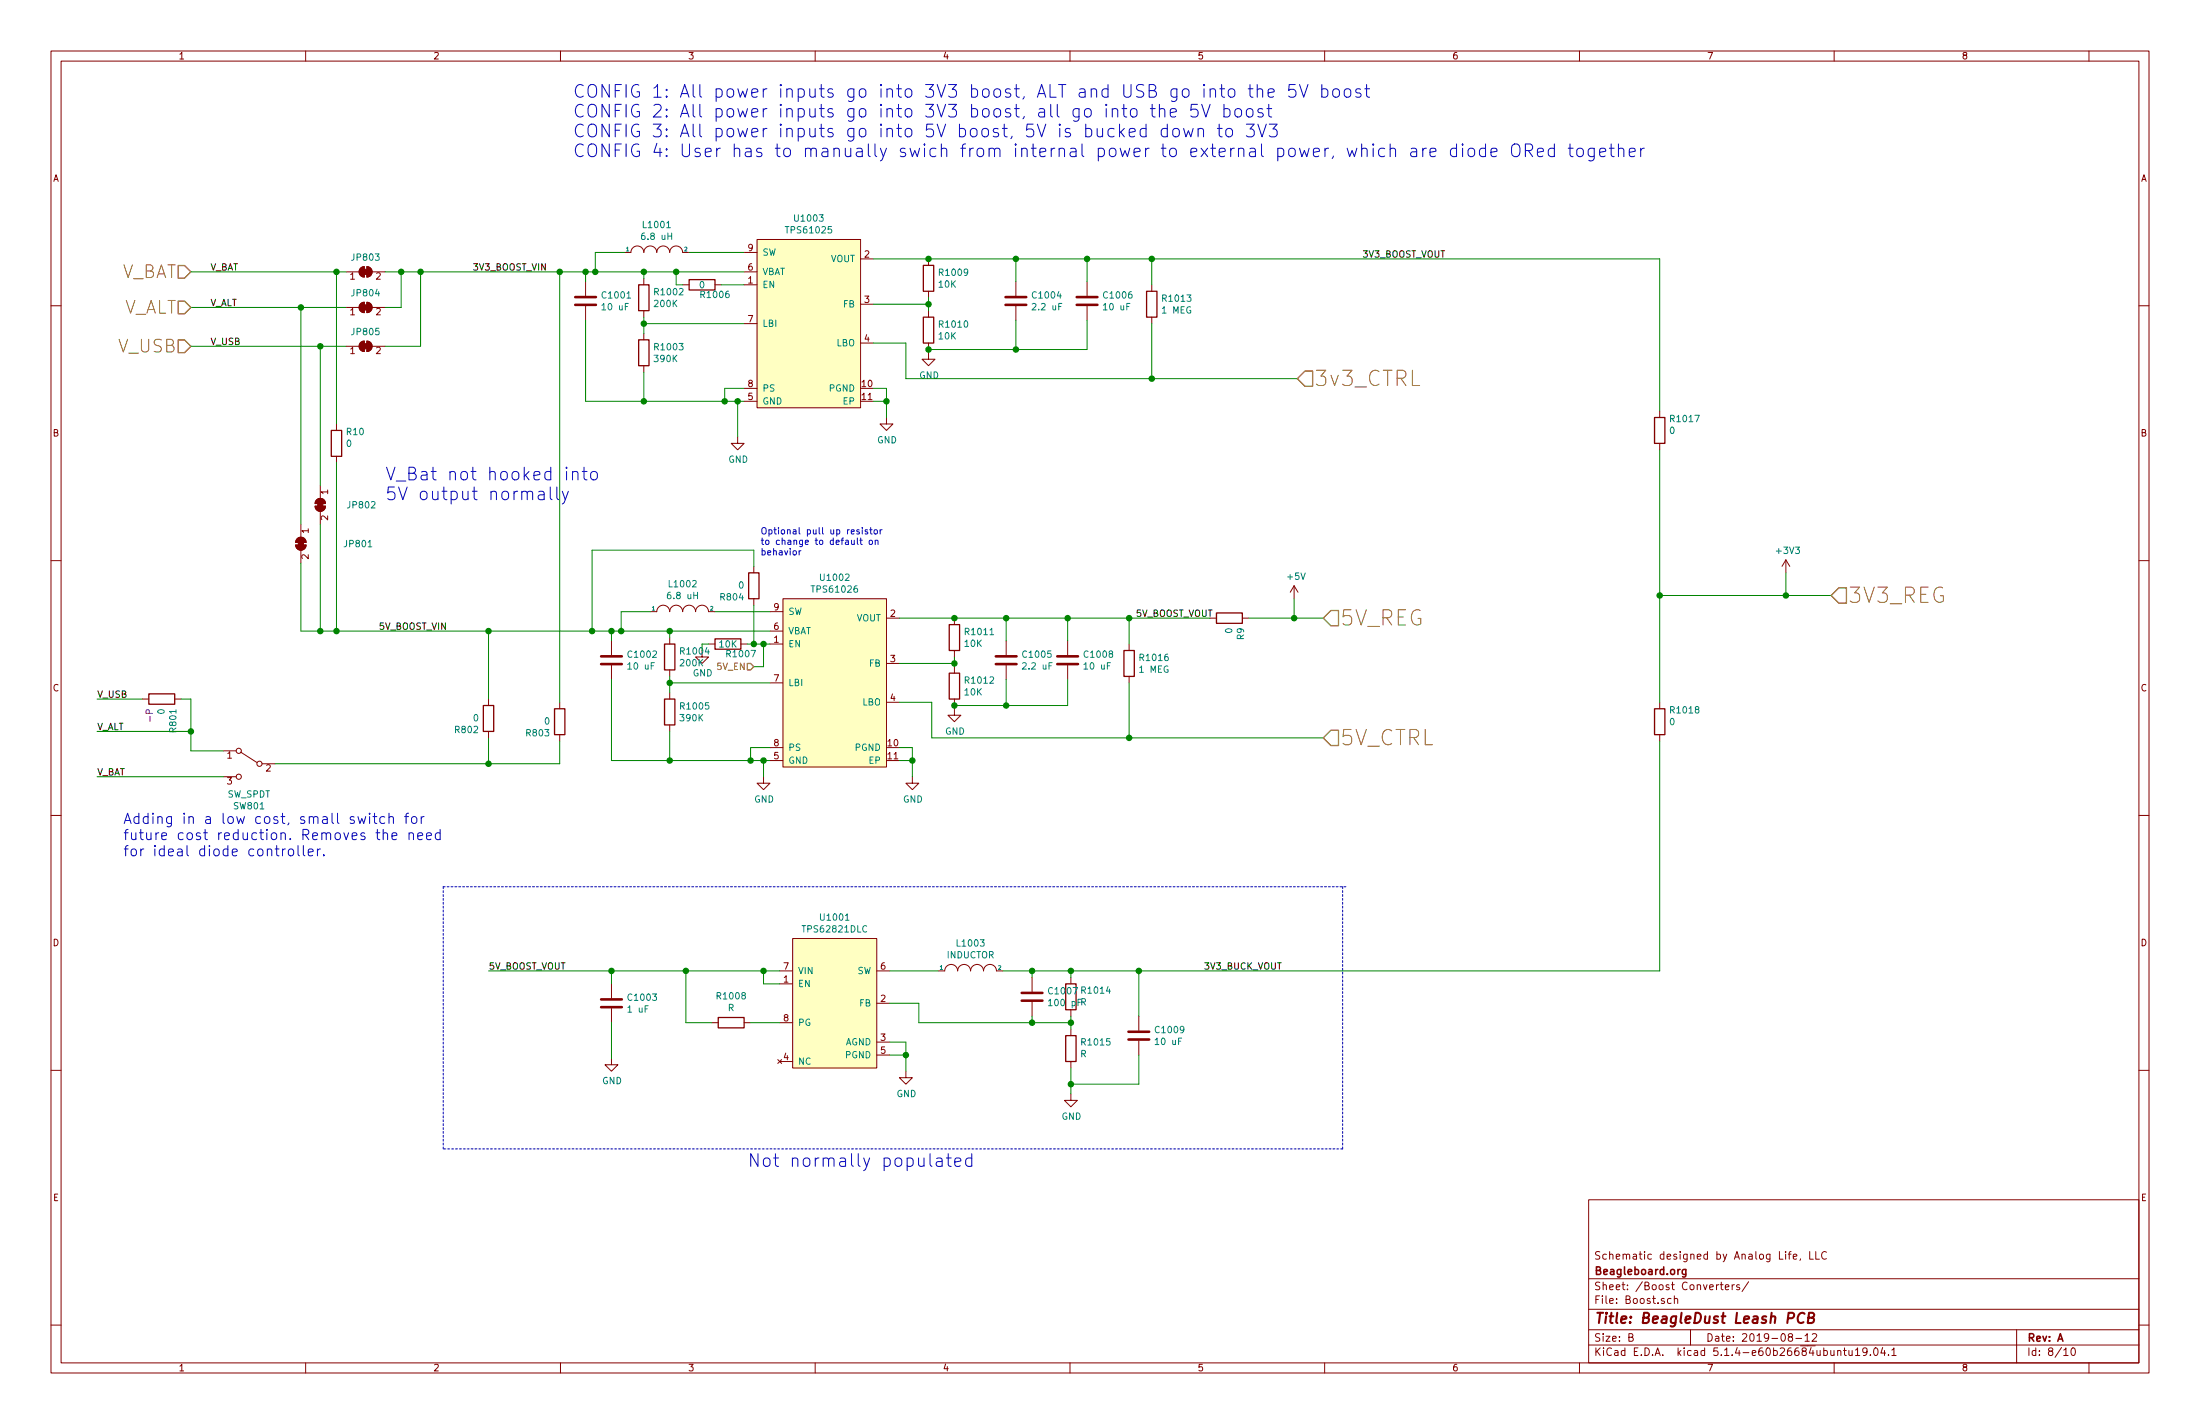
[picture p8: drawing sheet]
<svg xmlns="http://www.w3.org/2000/svg" width="432mm" height="279mm" viewBox="0 0 432 279" stroke-linecap="round" stroke-linejoin="round" font-family="sans-serif">
<g fill="none" stroke="#840000" stroke-width=".2">
<path d="M10 10h411.8v259.4h-411.8zM12 12h407.8v255.4h-407.8zM60 10v2M110 10v2M160 10v2M210 10v2M260 10v2M310 10v2M360 10v2M410 10v2M10 60h2M67.9 53.3h2.6"/>
<path d="M70.7 59.7l.4-.3 .4-.1v2a1.03 1.03 0 0 1-.9-.6 1.03 1.03 0 0 1 .1-1zM70.8 52.6l.7-.3v2.1a1.02 1.02 0 0 1-1-.7 1.02 1.02 0 0 1 .3-1.1zM72 52.3a1.02 1.02 0 0 1 1 1 1.02 1.02 0 0 1-1 1.1zM72 59.3a1.02 1.02 0 0 1 1 1 1.02 1.02 0 0 1-1 1zM73 53.3h2.6M114.9 55.2v2.8M122.6 49.5h1.2a1.27 1.27 0 0 1 1.3-1.2 1.27 1.27 0 0 1 1.3 1.2 1.27 1.27 0 0 1 1.2-1.2 1.27 1.27 0 0 1 1.3 1.2 1.27 1.27 0 0 1 1.3-1.2 1.27 1.27 0 0 1 1.2 1.2 1.27 1.27 0 0 1 1.3-1.2 1.27 1.27 0 0 1 1.3 1.2h1.3M126.4 54.6v1.3M134 55.9h1.3M140.3 55.9h1.3M146 53.3h2.6M146 55.9h2.6"/>
<path d="M146 49.5h2.6M148.6 47h20.3v33h-20.3zM168.9 50.8h2.5M168.9 59.7h2.5M182.2 50.8v1.3M182.2 57.2v1.2M199.4 55.2v2.8M213.4 55.2v2.8M226.1 55.9v1.3M419.8 60h2M67.9 60.3h2.6M67.9 67.9h2.6"/>
<path d="M70.7 67.3l.4-.3 .4-.1v2.1a1.03 1.03 0 0 1-.9-.6 1.03 1.03 0 0 1 .1-1.1zM72 66.9a1.02 1.02 0 0 1 1 1 1.02 1.02 0 0 1-1 1.1zM73 60.3h2.6M73 67.9h2.6M114.9 60.1v2.8M126.4 61v1.2M126.4 65.4v1.3M126.4 71.8v1.2M146 78.7h2.6M146 63.5h2.6M146 76.2h2.6M168.9 67.3h2.5"/>
<path d="M182.2 69.2v1.3h1.3l-1.3 1.3-1.2-1.3h1.2M182.2 61v1.2M182.2 67.3v1.3M199.4 60.1v2.8M213.4 60.1v2.8M226.1 62.2v1.3M61.8 99.3h2.1a1.02 1.02 0 0 1-1 1 1.02 1.02 0 0 1-1.1-1zM62.1 98.1a1.02 1.02 0 0 1 1.1-.3 1.02 1.02 0 0 1 .7 1h-2.1zM62.9 95.3v2.5M66 83.2v1.3M66 89.5v1.3M144.8 85.7v1.3h1.2l-1.2 1.3-1.3-1.3h1.3"/>
<path d="M174 81.9v1.3h1.3l-1.3 1.3-1.3-1.3h1.3M325.8 80.6v1.3M325.8 87v1.3M10 110h2M58 106.9h2.1a1.02 1.02 0 0 1-1 1.1 1.02 1.02 0 0 1-1.1-1.1zM58.3 105.8a1.02 1.02 0 0 1 1.1-.3 1.02 1.02 0 0 1 .7 .9h-2.1zM59.1 102.9v2.5M59.1 108v2.5M62.9 100.3v2.6M148 111.1v1.3M148 117.5v1.2M153.7 117.5h20.3v33h-20.3z"/>
<path d="M254 114.9l-.8 1.3M254 114.9v2.6M254 114.9l.8 1.3M350.5 109.9l-.7 1.2M350.5 109.9v2.5M350.5 109.9l.8 1.2M419.8 110h2M27.9 137.2h1.3M34.3 137.2h1.3M95.9 137.2v1.2M109.9 137.8v1.3M120 125.7v2.8"/>
<path d="M120 130.6v2.8M127.6 120h1.3a1.27 1.27 0 0 1 1.3-1.3 1.27 1.27 0 0 1 1.2 1.3 1.27 1.27 0 0 1 1.3-1.3 1.27 1.27 0 0 1 1.3 1.3 1.27 1.27 0 0 1 1.3-1.3 1.27 1.27 0 0 1 1.2 1.3 1.27 1.27 0 0 1 1.3-1.3 1.27 1.27 0 0 1 1.3 1.3h1.2M131.4 125.1v1.3M131.4 131.4v1.3M131.4 135.9v1.3M137.8 127.6v1.3h1.3l-1.3 1.3-1.3-1.3h1.3M139.1 126.4h1.2M145.4 126.4h1.3M151.1 126.4h2.6M151.1 123.8h2.6M151.1 134h2.6M151.1 120h2.6"/>
<path d="M174 121.3h2.5M174 130.2h2.5M174 137.8h2.5M187.3 139.1v1.2h1.3l-1.3 1.3-1.2-1.3h1.2M187.3 121.3v1.3M187.3 127.6v1.3M187.3 130.8v1.3M187.3 137.2v1.2M197.5 125.7v2.8M197.5 130.6v2.8M209.5 125.7v2.8M209.5 130.6v2.8"/>
<path d="M221.6 126.4v1.2M221.6 132.7v1.3M237.5 121.3h1.3M243.8 121.3h1.3M325.8 137.8v1.3M10 160h2M43.8 147.3h2.6M43.8 152.4h2.6M47.2 147.6l3.2 2M51.4 149.9h2.6M95.9 143.5v1.3M109.9 144.1v1.3"/>
<path d="M131.4 142.2v1.3M149.9 152.4v1.3h1.2l-1.2 1.2-1.3-1.2h1.3M151.1 149.2h2.6M151.1 146.7h2.6M179.1 152.4v1.3h1.2l-1.2 1.2-1.3-1.2h1.3M325.8 144.1v1.3M419.8 160h2M120 193v2.8M120 197.9v2.8M153 190.5h2.6M153 193h2.6M155.6 184.2h16.5v25.4h-16.5z"/>
<path d="M172.1 190.5h2.5M172.1 196.9h2.5M184.1 190.5h1.3a1.27 1.27 0 0 1 1.3-1.3 1.27 1.27 0 0 1 1.3 1.3 1.27 1.27 0 0 1 1.2-1.3 1.27 1.27 0 0 1 1.3 1.3 1.27 1.27 0 0 1 1.3-1.3 1.27 1.27 0 0 1 1.2 1.3 1.27 1.27 0 0 1 1.3-1.3 1.27 1.27 0 0 1 1.3 1.3h1.2M202.6 191.8v2.8M202.6 196.6v2.8M210.2 191.8v1.2M210.2 198.1v1.3M223.5 199.4v2.8M10 210h2M120 207.6v1.3h1.3l-1.3 1.3-1.3-1.3h1.3M139.7 200.7h1.3M146 200.7h1.3"/>
<path d="M152.7 207.9l.7 .8M153 200.7h2.6M153 208.3h2.6M153.4 207.9l-.7 .8M172.1 204.5h2.5M172.1 207h2.5M177.8 210.2v1.3h1.3l-1.3 1.2-1.3-1.2h1.3M210.2 214.6v1.3h1.3l-1.3 1.3-1.3-1.3h1.3M210.2 201.9v1.3M210.2 208.3v1.3M223.5 204.2v2.8M419.8 210h2"/>
<path d="M311.8 235.4h108v32h-108zM10 260h2M311.8 256.9h108M311.8 250.9h108M328 254.8h-.4l-.3 .2 .1 .6 .2 .2 .4-.1M328.6 254.9l.1-.1a.37 .37 0 0 1 .6 .2v.8M328.6 254.3v1.5M337.6 252.1h.6M337.8 251.6v1.3l.4 .2M338.6 252.6l.7-.2v-.3h-.5l-.2 .2 .1 .7h.6M340 252.1v1M340.4 252.1l-.4 .2"/>
<path d="M341.4 252.1h-.4l-.2 .2 .1 .2 .5 .1v.4h-.6M343.2 251.5l-1.3 1.9M351 246.1h.5M351.5 245.6l-.3 .2v1.3M352 246.6l.7-.2-.1-.2-.4-.1-.2 .2v.7h.6M353.4 247l-.1 .3M355.2 245.6v1.5h.7M356.4 245.6v1.5h.7M358.5 245.7a.71 .71 0 0 0-1 .5 .71 .71 0 0 0 .7 .9l.3-.2M419.8 260h2M60 267.4v2M110 267.4v2"/>
<path d="M160 267.4v2M210 267.4v2M260 267.4v2M310 267.4v2M311.8 263.9h108M311.8 260.9h108M319.7 262.4l.7-.1 .1-.2-.1-.4h-.7v1.5h.6l.2-.2 .1-.3-.4-.3M331.8 260.9v3M351.3 262.3l-.3-.3 .1-.2 .2-.1h.4l.1 .3-.1 .3h-.4l-.3 .3 .1 .4 .2 .2h.3l.2-.3v-.3l-.2-.3M352.5 262.6h1.1M354.3 262.1l.4-.4v1.5M354.3 263.2h.8"/>
<path d="M355.7 261.8l.6-.1 .2 .1 .1 .3-1 1.1h1M360 267.4v2M360.7 265.1l.2-.1h.3l.1 1M361.8 265h.6M362 264.5v1.3l.4 .2M362.9 265l.1 .9 .3 .1 .2-.2M363.5 265v1M364.2 264.9l.4-.4v1.5M364.2 266h.8M366.4 265.1l-.2 .3-.5-.1-.1-.2 .1-.6h.5l.2 .2v.9l-.4 .4h-.3M367.1 265.8v.2M367.9 264.5h.2a.8 .8 0 0 1 .5 .7 .8 .8 0 0 1-.5 .8 1 1 0 0 1-.2-1.5z"/>
<path d="M369.5 264.4l-.3 1.1h.9M369.9 265v1M370.7 265.8v.2M371.3 264.9l.4-.4v1.5M371.3 266h.9M395.8 260.9v6.5M405.1 264.9l.4-.4v1.5M405.1 266h.8M406.6 264.6l.3-.1a.86 .86 0 0 1 .1 1.5 .79 .79 0 0 1-.4-1.4zM410 267.4v2"/>
<circle cx="46.9" cy="147.3" r=".51"/>
<circle cx="46.9" cy="152.4" r=".51"/>
<circle cx="50.9" cy="149.9" r=".51"/>
</g>
<path d="M354.2 257.8a.87 .87 0 0 0-1 0 .87 .87 0 0 0-.4 .9 .69 .69 0 0 0 .3 .8 .69 .69 0 0 0 .9-.1M354.9 258.5l.9-.1a.47 .47 0 0 0 .3-.4 .47 .47 0 0 0-.3-.4h-.7l-.3 2h.8a.53 .53 0 0 0 .4-.5 .53 .53 0 0 0-.4-.6" fill="none" stroke="#840000" stroke-width=".41"/>
<path d="M330.9 249.1l-.1 1.3-.2 .2-.3-.1M330.9 249.1h-.4l-.3 .3 .1 .5 .2 .2 .4-.1" fill="none" stroke="#840000" stroke-width=".3"/>
<g fill="none" stroke="#840000" stroke-width=".25">
<path d="M125.3 55.9h2.1v5.1h-2.1zM135.3 54.9h5v2h-5zM181.2 52.1h2.1v5.1h-2.1zM225 57.2h2.1v5h-2.1zM125.3 66.7h2.1v5.1h-2.1zM181.2 62.2h2.1v5.1h-2.1zM65 84.5h2.1v5h-2.1zM324.7 81.9h2.1v5.1h-2.1zM146.9 112.4h2.1v5.1h-2.1zM29.2 136.1h5.1v2.1h-5.1zM94.9 138.4h2v5.1h-2zM108.8 139.1h2.1v5h-2.1z"/>
<path d="M130.4 137.2h2.1v5h-2.1zM130.4 126.4h2.1v5h-2.1zM140.3 125.3h5.1v2.1h-5.1zM186.3 122.6h2v5h-2zM186.3 132.1h2v5.1h-2zM220.6 127.6h2v5.1h-2zM238.8 120.3h5v2h-5zM324.7 139.1h2.1v5h-2.1zM141 199.6h5v2.1h-5zM209.2 193h2v5.1h-2zM209.2 203.2h2v5.1h-2z"/>
</g>
<g fill="#ffffc2" stroke="#ffffc2" stroke-width=".2">
<path d="M155.6 184.2h16.5v25.4h-16.5z"/>
<path d="M153.7 117.5h20.3v33h-20.3z"/>
<path d="M148.6 47h20.3v33h-20.3z"/>
</g>
<g fill="none" stroke="#840000" stroke-width=".51">
<path d="M112.9 59.8h4.1M112.9 58.3h4.1M197.4 59.8h4M197.4 58.3h4M211.3 59.8h4.1M211.3 58.3h4.1M118 130.3h4M118 128.8h4M195.5 130.3h4M195.5 128.8h4M207.5 130.3h4.1M207.5 128.8h4.1"/>
<path d="M118 197.6h4M118 196.1h4M200.5 196.3h4.1M200.5 194.8h4.1M221.5 204h4.1M221.5 202.4h4.1"/>
</g>
<g fill="#840000" stroke="#840000" stroke-width=".2">
<path d="M70.8 52.6l.7-.3v2.1a1.02 1.02 0 0 1-1-.7 1.02 1.02 0 0 1 .3-1.1z"/>
<path d="M72 52.3a1.02 1.02 0 0 1 1 1 1.02 1.02 0 0 1-1 1.1z"/>
<path d="M71.2 52.8h1.1v1h-1.1z"/>
<path d="M70.7 59.7l.4-.3 .4-.1v2a1.03 1.03 0 0 1-.9-.6 1.03 1.03 0 0 1 .1-1z"/>
<path d="M72 59.3a1.02 1.02 0 0 1 1 1 1.02 1.02 0 0 1-1 1z"/>
<path d="M71.2 59.8h1.1v1h-1.1z"/>
<path d="M70.7 67.3l.4-.3 .4-.1v2.1a1.03 1.03 0 0 1-.9-.6 1.03 1.03 0 0 1 .1-1.1z"/>
<path d="M72 66.9a1.02 1.02 0 0 1 1 1 1.02 1.02 0 0 1-1 1.1z"/>
<path d="M71.2 67.4h1.1v1.1h-1.1z"/>
<path d="M62.1 98.1a1.02 1.02 0 0 1 1.1-.3 1.02 1.02 0 0 1 .7 1h-2.1z"/>
<path d="M61.8 99.3h2.1a1.02 1.02 0 0 1-1 1 1.02 1.02 0 0 1-1.1-1z"/>
<path d="M62.4 98.6h1v1h-1z"/>
<path d="M58.3 105.8a1.02 1.02 0 0 1 1.1-.3 1.02 1.02 0 0 1 .7 .9h-2.1z"/>
<path d="M58 106.9h2.1a1.02 1.02 0 0 1-1 1.1 1.02 1.02 0 0 1-1.1-1.1z"/>
<path d="M58.5 106.2h1.1v1h-1.1z"/>
</g>
<path d="M87 174h177.2M263.5 174v51.4M87 225.4v-51.4M263.5 225.4h-176.5" fill="none" stroke="#0000c2" stroke-width=".2" stroke-dasharray=".4 .4"/>
<g fill="none" stroke="#008400" stroke-width=".2">
<path d="M37.5 53.3h30.4M66 53.3v29.9M75.6 53.3h70.4M78.7 53.3v7h-3.1M82.5 53.3v14.6h-6.9M109.9 53.3v84.5M114.9 53.3v1.9M122.6 49.5h-5.8v3.8M126.4 53.3v1.3M132.7 53.3v2.6h1.3M135.3 49.5h10.7M141.6 55.9h4.4"/>
<path d="M171.4 50.8h154.4v29.8M171.4 59.7h10.8M182.2 58.4v2.6M199.4 50.8v4.4M213.4 50.8v4.4M226.1 50.8v5.1M37.5 67.9h30.4M37.5 60.3h30.4M59.1 60.3v42.6M62.9 67.9v27.4M114.9 62.9v15.8h31.1M126.4 62.2v3.2"/>
<path d="M126.4 73v5.7M126.4 63.5h19.6M144.8 78.7v7M146 76.2h-3.8v2.5M171.4 78.7h2.6M171.4 76.2h2.6v5.7M171.4 67.3h6.4v7h76.8M199.4 62.9v5.7M213.4 62.9v5.7h-31.2v.6M226.1 63.5v10.8M66 90.8v33M325.8 88.3v49.5"/>
<path d="M59.1 110.5v13.3h92M62.9 102.9v20.9M148 111.1v-3.1h-31.8v15.8M148 118.7v7.7M254 117.5v3.8M325.8 116.8h33.6M350.5 112.4v4.4M19 137.2h8.9M35.6 137.2h1.9v10.1h6.3M95.9 123.8v13.4M120 123.8v1.9M120 133.4v15.8h31.1"/>
<path d="M127.6 120h-5.7v3.8M131.4 134h19.7M131.4 123.8v1.3M131.4 132.7v3.2M139.1 126.4h-1.3v1.2M140.3 120h10.8M146.7 126.4h4.4M149.9 126.4v4.4h-1.9M176.5 121.3h61M176.5 137.8h6.4v7h76.8M176.5 130.2h10.8M187.3 128.9v1.9"/>
<path d="M197.5 121.3v4.4M197.5 133.4v5M209.5 133.4v5h-22.2v.7M209.5 121.3v4.4M221.6 121.3v5.1M221.6 134v10.8M245.1 121.3h14.6M19 143.5h18.5M19 152.4h24.8M95.9 144.8v5.1M109.9 145.4v4.5h-55.9M131.4 143.5v5.7"/>
<path d="M149.9 149.2v3.2M151.1 146.7h-3.8v2.5M176.5 149.2h2.6M176.5 146.7h2.6v5.7M325.8 145.4v45.1h-129M95.9 190.5h57.1M120 190.5v2.5M134.6 190.5v10.2h5.1M149.9 190.5v2.5h3.1M174.6 190.5h9.5M174.6 196.9h5.7v3.8h29.9M202.6 190.5v1.3"/>
<path d="M202.6 199.4v1.3M210.2 190.5v1.3M210.2 199.4v2.5M223.5 190.5v8.9M120 200.7v6.9M147.3 200.7h5.7M174.6 204.5h3.2v5.7M174.6 207h3.2M210.2 209.6v5M223.5 207v5.7h-13.3"/>
</g>
<path d="M35 52.1h1.2l1.3 1.2-1.3 1.3h-1.2zM35 59.1h1.2l1.3 1.2-1.3 1.3h-1.2zM35 66.7h1.2l1.3 1.2-1.3 1.3h-1.2zM256.1 72.8h1.5v3h-1.5l-1.5-1.5zM261.2 119.8h1.5v3h-1.5l-1.5-1.5zM360.9 115.3h1.5v3h-1.5l-1.5-1.5zM146.7 130.2h.6l.7 .6-.7 .6h-.6zM261.2 143.3h1.5v3h-1.5l-1.5-1.5z" fill="none" stroke="#848400" stroke-width=".25"/>
<g fill="none" stroke="#0000c2" stroke-width=".2">
<path d="M239.4 17.4h1M239.8 16.6v2.1l.1 .2 .5 .2M241.3 17.5a.69 .69 0 0 1 1.1 .4v.7a.67 .67 0 0 1-.7 .5 .67 .67 0 0 1-.6-.5v-.7zM245 17.4h.9M245.3 16.6v2.1l.2 .2 .4 .2M246.8 17.7a.62 .62 0 0 1 1 .1v1.3M246.8 16.6v2.5M248.9 18.2l1.2-.2-.1-.5-.7-.1-.4 .4v.9l.1 .2 .3 .2 .7-.2M254.2 16.6h-1.2l-.1 1.2 .4-.3 .8 .2 .3 .3-.2 .8-.3 .3h-.6l-.4-.3M255.1 16.6l.8 2.5 .8-2.5M259.4 17.5a.79 .79 0 0 1 1.2 .4l-.1 .9a.79 .79 0 0 1-1.1 .1M259.4 16.6v2.5"/>
<path d="M261.7 17.7a.69 .69 0 0 1 1.2 .2v.7a.68 .68 0 0 1-.7 .5 .68 .68 0 0 1-.6-.5zM264.1 17.5a.69 .69 0 0 1 1 .4v.7a.67 .67 0 0 1-.6 .5 .67 .67 0 0 1-.7-.5v-.7zM267 17.5l-.6-.1-.2 .1-.1 .3 .1 .3 .8 .3 .2 .2-.2 .3-.2 .2-.7-.2M267.9 17.4h.9M268.2 16.6v2.1l.1 .2 .5 .2M222.1 21.4a.69 .69 0 0 1 1.1 .4v.7a.67 .67 0 0 1-.7 .5 .67 .67 0 0 1-.6-.5v-.7zM224.9 25.3a.82 .82 0 0 0-1 .1l-.1 .3 .1 .9 .3 .2 .7-.1M224.9 24.4v2.4M225.8 21.3h.9M226.1 20.5v2.1l.2 .2 .4 .2M227.6 21.5a.62 .62 0 0 1 1 .2v1.3M227.6 20.5v2.5"/>
<path d="M229.1 25.3a.79 .79 0 0 0-1.2 .4l.1 .9a.79 .79 0 0 0 1.1 .1M229.1 24.4v2.4M229.7 22.1l1.2-.2-.1-.5-.8-.1-.3 .4v.9l.1 .2 .2 .2 .8-.2M230.3 25.4a.69 .69 0 0 1 1.2 .3v.7a.67 .67 0 0 1-.7 .5 .67 .67 0 0 1-.6-.5zM232.3 25.2l.5 1.6 .4-1.1 .5 1.1 .5-1.6M235 20.5h-1.2l-.1 1.2 .4-.3 .8 .1 .3 .4-.2 .8-.3 .3h-.6l-.4-.3M235.2 25.4a.62 .62 0 0 1 1 .2v1.2M235.2 25.2v1.6M235.9 20.5l.8 2.5 .8-2.5M238.9 25.2h1M239.3 24.4v2.1l.1 .2 .5 .1M240.2 21.4a.79 .79 0 0 1 1.2 .4l-.1 .9a.79 .79 0 0 1-1.1 .1"/>
<path d="M240.2 20.5v2.5M240.7 25.4a.69 .69 0 0 1 1.2 .3v.7a.68 .68 0 0 1-.7 .5 .68 .68 0 0 1-.6-.5zM242.6 21.4a.7 .7 0 0 1 1.1 .4v.7a.68 .68 0 0 1-.7 .5 .68 .68 0 0 1-.6-.5v-.7zM244.6 24.4h1.6l-.9 .9a.72 .72 0 0 1 .9 .5v.6l-.5 .4h-.7l-.4-.2M244.9 21.4a.69 .69 0 0 1 1 .4v.7a.67 .67 0 0 1-.6 .5 .67 .67 0 0 1-.7-.5v-.7zM246.9 24.4l.8 2.4 .8-2.4M247.8 21.4l-.6-.1-.2 .1-.1 .3 .1 .3 .8 .3 .2 .2-.2 .3-.2 .2-.7-.2M248.7 21.3h.9M249 20.5v2.1l.1 .2 .5 .2M249.1 24.4h1.6l-.9 .9a.68 .68 0 0 1 .9 .5v.6l-.3 .3-.9 .1-.4-.2M285.9 29.2a.82 .82 0 0 0-1.1 .1l-.1 .2 .1 1 .4 .2 .7-.1M285.9 28.2v2.5"/>
<path d="M287.1 28.2l-.2 .2 .2 .1 .1-.1-.1-.2v.3M287.1 29.1v1.6M288.2 29.3a.69 .69 0 0 1 1.2 .2v.8a.67 .67 0 0 1-.6 .5 .67 .67 0 0 1-.7-.5zM291.6 29.2a.82 .82 0 0 0-1.1 .1l-.1 .2 .1 1 .4 .2 .7-.1M291.6 28.2v2.5M292.6 29.9l1.2-.2-.1-.5-.7-.1-.4 .3v1l.2 .2 .2 .1 .7-.1M296.8 28.6a.85 .85 0 0 1 1.4 0 1.68 1.68 0 0 1-.5 2.1 .85 .85 0 0 1-1-.8zM299.4 29.5h.9a.67 .67 0 0 0 .5-.6 .67 .67 0 0 0-.5-.7h-.9v2.5M300 29.5l.8 1.2M301.8 29.9l1.1-.2-.1-.5-.7-.1-.3 .3v1l.1 .2 .2 .1 .7-.1M305.1 29.2a.82 .82 0 0 0-1.1 .1l-.1 .2 .1 1 .4 .2 .7-.1M305.1 28.2v2.5"/>
<path d="M307.8 29.1h1M308.2 28.2v2.2l.1 .2 .5 .1M309.6 29.3a.69 .69 0 0 1 1.2 .2v.8a.67 .67 0 0 1-.7 .5 .67 .67 0 0 1-.6-.5zM312.9 29.1v2a.67 .67 0 0 1-1.1 .3M312.9 29.2a.82 .82 0 0 0-1.1 .1l-.1 .2 .1 1 .4 .2 .7-.1M314 29.9l1.2-.2-.2-.5-.7-.1-.3 .3v1l.1 .2 .2 .1 .7-.1M315.9 29.1h.9M316.2 28.2v2.2l.1 .2 .5 .1M317.7 29.3a.62 .62 0 0 1 1 .1v1.3M317.7 28.2v2.5M319.8 29.9l1.2-.2-.1-.5-.8-.1-.2 .1-.1 .2 .1 1.2 .2 .1 .8-.1M322 29.1v1.6"/>
<path d="M322.7 29.1a.63 .63 0 0 0-.7 .4M105.7 96.5l.3-.1 .7 .1 .1 .2v1.3M106.8 97l-.8 .1a.48 .48 0 0 0-.4 .5 .48 .48 0 0 0 .4 .4l.8-.1M108 95.6v2.1l.4 .3M109.3 95.6v2.1l.4 .3M110.4 96.4l.5 1.6M111.2 91.7l-.1 .1 .1 .1 .1-.1-.1-.1v.2M111.2 92.5v1.7M111.6 96.4l-.9 2.2-.3 .3M112.4 92.7a.62 .62 0 0 1 1 .2v1.3M112.4 92.5v1.7M114.3 92.5h.9"/>
<path d="M114.6 91.7v2.1l.2 .2 .4 .2M116.1 92.7a.69 .69 0 0 1 1.1 .3v.7a.68 .68 0 0 1-.6 .5 .68 .68 0 0 1-.7-.5zM156.8 108.1v.8M157.2 108.1l-.4 .2M168.3 105.6v1.1l.2 .1M168.6 104l-.2-.1-.3 .2 .1 .2 .4 .1v.3h-.5M168.8 106h.4M168.9 105.6v1.1l.3 .1M169.2 103.5v.1M169.2 103.9v.9M170.3 104l-.3-.1-.2 .2v.2l.5 .1v.3h-.5M170.7 106h.3l.2 .2-.1 .6-.5-.1z"/>
<path d="M170.7 103.9h.5M170.9 103.5v1.1l.3 .2M171.7 104l.5 .1v.4l-.1 .2-.5-.1zM171.8 106.1l.5-.1v.8M171.8 106v.8M172.7 103.9v.9M173.1 103.9l-.4 .3M72.5 159.6l-.1 .1h.2l-.1-.1v.1M73.5 159.6v1.7l.1 .2 .4 .1M76.4 159.6v2M80.2 159.6l-.4 .1-.1 .1v1.8M56 166.6l-.4 .1-.2 .3"/>
<path d="M56.8 166.7a.54 .54 0 0 1 .8 .3v.5a.54 .54 0 0 1-.5 .4 .54 .54 0 0 1-.5-.4v-.5zM58.5 165.9v1.7l.3 .3M59.5 165.9v1.7l.3 .3M60.5 167.2l1-.1-.1-.4-.6-.1-.3 .3 .1 .9 .2 .1 .6-.1M62.3 166.6v1.3M62.9 166.6l-.4 .1-.2 .3M63.6 167.7l.1 .1-.1 .1v-.2v.2M70.3 160.2l.3 1.4 .4-1 .4 1 .4-1.4M72.5 160.2v1.4M73.2 160.2h.8M75.2 163.6a.5 .5 0 0 1 .9 .1v1M75.5 160.3l-.6-.1-.4 .4v.6l.3 .3 .1 .1 .6-.1"/>
<path d="M76.4 160.4a.5 .5 0 0 1 .8 .1v1.1M76.9 164.1l1-.2-.1-.4-.6-.1-.3 .3 .1 .9 .2 .1 .6-.1M79.4 160.2h.8M80.3 163.6a.49 .49 0 0 1 .9 .1v1M80.3 163.4v1.3M80.8 160.4a.55 .55 0 0 1 .6-.2 .55 .55 0 0 1 .4 .4l-.1 .8a.53 .53 0 0 1-.5 .2 .53 .53 0 0 1-.4-.4zM82 164.1l1-.2-.1-.4-.6-.1-.3 .3 .1 .9 .2 .1 .6-.1M82.7 160.2v1.4M83.2 160.2l-.3 .1-.2 .3M83.7 164.1l1-.2-.1-.4-.6-.1-.3 .3 .1 .9 .2 .1 .6-.1M86.4 163.5l-.6-.1-.4 .4v.6l.2 .2 .2 .1 .6-.1M86.4 162.7v2"/>
<path d="M183.8 227.3l.3-.1 .7 .1 .1 1.6M184.9 227.8l-.8 .1a.48 .48 0 0 0-.4 .5 .48 .48 0 0 0 .4 .5l.8-.2M185.8 227.2h.9M186.1 226.4v2.1l.1 .2 .5 .2M187.4 228l1.2-.2-.1-.5-.7-.1-.4 .4v.9l.1 .2 .3 .2 .7-.2M190.7 227.3a.82 .82 0 0 0-1 .1l-.2 .3 .2 .9 .3 .3 .7-.2M190.7 226.4v2.5"/>
</g>
<g fill="#008400" stroke="#008400" stroke-width=".25">
<circle cx="116.2" cy="123.8" r=".51"/>
<circle cx="37.5" cy="143.5" r=".51"/>
<circle cx="187.3" cy="130.2" r=".51"/>
<circle cx="226.1" cy="74.3" r=".51"/>
<circle cx="121.9" cy="123.8" r=".51"/>
<circle cx="149.9" cy="149.2" r=".51"/>
<circle cx="131.4" cy="123.8" r=".51"/>
<circle cx="147.3" cy="149.2" r=".51"/>
<circle cx="95.9" cy="149.9" r=".51"/>
<circle cx="109.9" cy="53.3" r=".51"/>
<circle cx="131.4" cy="134" r=".51"/>
<circle cx="221.6" cy="121.3" r=".51"/>
<circle cx="95.9" cy="123.8" r=".51"/>
<circle cx="148" cy="126.4" r=".51"/>
<circle cx="126.4" cy="63.5" r=".51"/>
<circle cx="177.8" cy="207" r=".51"/>
<circle cx="116.8" cy="53.3" r=".51"/>
<circle cx="210.2" cy="190.5" r=".51"/>
<circle cx="114.9" cy="53.3" r=".51"/>
<circle cx="126.4" cy="78.7" r=".51"/>
<circle cx="210.2" cy="212.7" r=".51"/>
<circle cx="126.4" cy="53.3" r=".51"/>
<circle cx="142.2" cy="78.7" r=".51"/>
<circle cx="149.9" cy="190.5" r=".51"/>
<circle cx="144.8" cy="78.7" r=".51"/>
<circle cx="134.6" cy="190.5" r=".51"/>
<circle cx="132.7" cy="53.3" r=".51"/>
<circle cx="120" cy="190.5" r=".51"/>
<circle cx="223.5" cy="190.5" r=".51"/>
<circle cx="182.2" cy="68.6" r=".51"/>
<circle cx="182.2" cy="50.8" r=".51"/>
<circle cx="226.1" cy="50.8" r=".51"/>
<circle cx="182.2" cy="59.7" r=".51"/>
<circle cx="213.4" cy="50.8" r=".51"/>
<circle cx="199.4" cy="50.8" r=".51"/>
<circle cx="174" cy="78.7" r=".51"/>
<circle cx="199.4" cy="68.6" r=".51"/>
<circle cx="254" cy="121.3" r=".51"/>
<circle cx="131.4" cy="149.2" r=".51"/>
<circle cx="187.3" cy="138.4" r=".51"/>
<circle cx="62.9" cy="123.8" r=".51"/>
<circle cx="197.5" cy="138.4" r=".51"/>
<circle cx="62.9" cy="67.9" r=".51"/>
<circle cx="59.1" cy="60.3" r=".51"/>
<circle cx="187.3" cy="121.3" r=".51"/>
<circle cx="197.5" cy="121.3" r=".51"/>
<circle cx="209.6" cy="121.3" r=".51"/>
<circle cx="350.5" cy="116.8" r=".51"/>
<circle cx="221.6" cy="144.8" r=".51"/>
<circle cx="179.1" cy="149.2" r=".51"/>
<circle cx="120" cy="123.8" r=".51"/>
<circle cx="149.9" cy="126.4" r=".51"/>
<circle cx="66" cy="53.3" r=".51"/>
<circle cx="202.6" cy="190.5" r=".51"/>
<circle cx="325.8" cy="116.8" r=".51"/>
<circle cx="210.2" cy="200.7" r=".51"/>
<circle cx="66" cy="123.8" r=".51"/>
<circle cx="82.6" cy="53.3" r=".51"/>
<circle cx="78.7" cy="53.3" r=".51"/>
<circle cx="202.6" cy="200.7" r=".51"/>
</g>
<g font-size="4.2" fill="#848400">
<text x="257.9" y="75.8">3v3_CTRL</text>
<text x="362.7" y="118.3">3V3_REG</text>
<text x="263" y="122.8">5V_REG</text>
<text x="263" y="146.3">5V_CTRL</text>
</g>
<g font-size="3.5" fill="#0000c2">
<text x="112.4" y="19.2">CONFIG 1: All power inputs go into 3V3 boost, ALT and USB go into the 5V boost</text>
<text x="112.4" y="23.1">CONFIG 2: All power inputs go into 3V3 boost, all go into the 5V boost</text>
<text x="112.4" y="27">CONFIG 3: All power inputs go into 5V boost, 5V is bucked down to 3V3</text>
<text x="112.4" y="30.9">CONFIG 4: User has to manually swich from internal power to external power, which are diode ORed together</text>
<text x="75.6" y="94.3">V_Bat not hooked into</text>
<text x="75.6" y="98.2">5V output normally</text>
<text x="146.7" y="229">Not normally populated</text>
</g>
<g font-size="3.5" fill="#848400">
<text x="23.4" y="54.6">V_BAT</text>
<text x="23.7" y="61.6">V_ALT</text>
<text x="23.2" y="69.2">V_USB</text>
</g>
<g font-size="2.8" fill="#0000c2">
<text x="24.1" y="161.7">Adding in a low cost, small switch for</text>
<text x="24.1" y="164.8">future cost reduction. Removes the need</text>
<text x="24.1" y="168">for ideal diode controller.</text>
</g>
<text font-size="2.8" fill="#840000" x="312.8" y="259.7">Title: BeagleDust Leash PCB</text>
<g font-size="2.1" fill="#840000">
<text x="312.8" y="250.1">Beagleboard.org</text>
<text x="312.8" y="247.1">Schematic designed by Analog Life, LLC</text>
<text x="312.8" y="255.8">File: Boost.sch</text>
<text x="312.8" y="253.1">Sheet: /Boost Converters/</text>
<text x="312.8" y="263.2">Size: B</text>
<text x="334.8" y="263.2">Date: 2019-08-12</text>
<text x="397.8" y="263.2">Rev: A</text>
<text x="312.8" y="266">KiCad E.D.A. kicad 5.1.4-e60b26684ubuntu19.04.1</text>
<text x="397.8" y="266">Id: 8/10</text>
</g>
<g font-size="1.8" fill="#840000">
<text x="35" y="11.6">1</text>
<text x="85" y="11.6">2</text>
<text x="135" y="11.6">3</text>
<text x="185" y="11.6">4</text>
<text x="235" y="11.6">5</text>
<text x="285" y="11.6">6</text>
<text x="335" y="11.6">7</text>
<text x="385" y="11.6">8</text>
<text x="10.4" y="35.6">A</text>
<text x="420.2" y="35.6">A</text>
<text x="146.8" y="53.1">6</text>
<text x="146.8" y="49.3">9</text>
<text x="169.7" y="50.5">2</text>
<text x="68.7" y="54.9">1</text>
<text x="73.8" y="54.9">2</text>
<text x="146.8" y="55.6">1</text>
<text x="169.7" y="59.4">3</text>
<text x="68.7" y="61.8">1</text>
<text x="73.8" y="61.8">2</text>
<text x="146.8" y="63.2">7</text>
<text x="68.7" y="69.5">1</text>
<text x="73.8" y="69.5">2</text>
<text x="169.7" y="67.1">4</text>
<text x="146.8" y="75.9">8</text>
<text x="169.2" y="75.9">10</text>
<text x="146.8" y="78.5">5</text>
<text x="169.2" y="78.5">11</text>
<text x="10.4" y="85.6">B</text>
<text x="420.2" y="85.6">B</text>
<text x="64.4" y="97" transform="rotate(-90 64.4 97)">1</text>
<text x="60.6" y="104.6" transform="rotate(-90 60.6 104.6)">1</text>
<text x="64.4" y="102.1" transform="rotate(-90 64.4 102.1)">2</text>
<text x="60.6" y="109.7" transform="rotate(-90 60.6 109.7)">2</text>
<text x="151.9" y="119.8">9</text>
<text x="151.9" y="123.6">6</text>
<text x="174.8" y="121">2</text>
<text x="151.9" y="126.1">1</text>
<text x="174.8" y="129.9">3</text>
<text x="10.4" y="135.6">C</text>
<text x="151.9" y="133.7">7</text>
<text x="174.8" y="137.5">4</text>
<text x="420.2" y="135.6">C</text>
<text x="44.6" y="148.8">1</text>
<text x="151.9" y="149">5</text>
<text x="151.9" y="146.4">8</text>
<text x="174.3" y="146.4">10</text>
<text x="174.3" y="149">11</text>
<text x="44.6" y="153.9">3</text>
<text x="52.2" y="151.4">2</text>
<text x="10.4" y="185.6">D</text>
<text x="420.2" y="185.6">D</text>
<text x="153.8" y="190.2">7</text>
<text x="172.9" y="190.2">6</text>
<text x="153.8" y="192.8">1</text>
<text x="172.9" y="196.6">2</text>
<text x="153.8" y="200.4">8</text>
<text x="153.8" y="208">4</text>
<text x="172.9" y="204.2">3</text>
<text x="172.9" y="206.8">5</text>
<text x="10.4" y="235.6">E</text>
<text x="420.2" y="235.6">E</text>
<text x="35" y="269">1</text>
<text x="85" y="269">2</text>
<text x="135" y="269">3</text>
<text x="185" y="269">4</text>
<text x="235" y="269">5</text>
<text x="285" y="269">6</text>
<text x="335" y="269">7</text>
<text x="385" y="269">8</text>
</g>
<g font-size="1.8" fill="#008484">
<text x="126.3" y="47.1">6.8 uH</text>
<text x="126.4" y="44.8">L1001</text>
<text x="154.6" y="45.8">TPS61025</text>
<text x="156.2" y="43.5">U1003</text>
<text x="69.2" y="51.2">JP803</text>
<text x="149.6" y="54">VBAT</text>
<text x="149.6" y="50.2">SW</text>
<text x="163" y="51.4">VOUT</text>
<text x="69.2" y="58.1">JP804</text>
<text x="118.4" y="58.6">C1001</text>
<text x="128.7" y="57.9">R1002</text>
<text x="137.3" y="56.6">0</text>
<text x="137.7" y="58.5">R1006</text>
<text x="149.6" y="56.5">EN</text>
<text x="184.3" y="56.4">10K</text>
<text x="184.6" y="54.1">R1009</text>
<text x="202.8" y="58.6">C1004</text>
<text x="216.8" y="58.6">C1006</text>
<text x="228.4" y="59.2">R1013</text>
<text x="69.2" y="65.8">JP805</text>
<text x="118.4" y="60.9">10 uF</text>
<text x="128.5" y="60.2">200K</text>
<text x="149.6" y="64.1">LBI</text>
<text x="165.5" y="60.3">FB</text>
<text x="184.6" y="64.3">R1010</text>
<text x="202.9" y="60.9">2.2 uF</text>
<text x="216.8" y="60.9">10 uF</text>
<text x="228.2" y="61.5">1 MEG</text>
<text x="128.5" y="71">390K</text>
<text x="128.7" y="68.7">R1003</text>
<text x="164.2" y="67.9">LBO</text>
<text x="184.3" y="66.6">10K</text>
<text x="149.6" y="76.8">PS</text>
<text x="162.8" y="76.8">PGND</text>
<text x="180.4" y="74.3">GND</text>
<text x="149.6" y="79.4">GND</text>
<text x="165.5" y="79.4">EP</text>
<text x="328.1" y="82.8">R1017</text>
<text x="68" y="87.7">0</text>
<text x="68.1" y="85.4">R10</text>
<text x="172.2" y="87">GND</text>
<text x="327.7" y="85.1">0</text>
<text x="143" y="90.8">GND</text>
<text x="68.4" y="99.7">JP802</text>
<text x="67.8" y="107.4">JP801</text>
<text x="161.2" y="114">U1002</text>
<text x="252.8" y="113.8">+5V</text>
<text x="348.8" y="108.7">+3V3</text>
<text x="131.3" y="117.6">6.8 uH</text>
<text x="131.5" y="115.2">L1002</text>
<text x="141.5" y="117.8">R804</text>
<text x="145" y="115.5">0</text>
<text x="159.7" y="116.3">TPS61026</text>
<text x="154.7" y="124.5">VBAT</text>
<text x="154.7" y="120.7">SW</text>
<text x="168.1" y="121.9">VOUT</text>
<text x="189.6" y="124.6">R1011</text>
<text x="241.9" y="124.2" transform="rotate(-90 241.9 124.2)">0</text>
<text x="244.2" y="125.5" transform="rotate(-90 244.2 125.5)">R9</text>
<text x="123.5" y="129.1">C1002</text>
<text x="123.5" y="131.4">10 uF</text>
<text x="133.6" y="130.7">200K</text>
<text x="133.8" y="128.4">R1004</text>
<text x="141.2" y="127.1">10K</text>
<text x="142.8" y="129">R1007</text>
<text x="154.7" y="127">EN</text>
<text x="170.6" y="130.8">FB</text>
<text x="189.4" y="126.9">10K</text>
<text x="200.9" y="129.1">C1005</text>
<text x="201" y="131.4">2.2 uF</text>
<text x="213" y="129.1">C1008</text>
<text x="213" y="131.4">10 uF</text>
<text x="223.9" y="129.7">R1016</text>
<text x="136" y="132.7">GND</text>
<text x="154.7" y="134.6">LBI</text>
<text x="189.4" y="136.4">10K</text>
<text x="189.6" y="134.1">R1012</text>
<text x="223.7" y="132">1 MEG</text>
<text x="32.3" y="140.1" transform="rotate(-90 32.3 140.1)">0</text>
<text x="34.6" y="143.6" transform="rotate(-90 34.6 143.6)">R801</text>
<text x="89.5" y="143.8">R802</text>
<text x="92.9" y="141.5">0</text>
<text x="106.9" y="142.2">0</text>
<text x="133.6" y="141.5">390K</text>
<text x="133.8" y="139.2">R1005</text>
<text x="169.2" y="138.4">LBO</text>
<text x="327.7" y="142.3">0</text>
<text x="328.1" y="140">R1018</text>
<text x="103.4" y="144.5">R803</text>
<text x="154.7" y="149.9">GND</text>
<text x="154.7" y="147.3">PS</text>
<text x="167.9" y="147.3">PGND</text>
<text x="170.6" y="149.9">EP</text>
<text x="185.5" y="144.1">GND</text>
<text x="44.6" y="156.5">SW_SPDT</text>
<text x="46" y="158.8">SW801</text>
<text x="148" y="157.5">GND</text>
<text x="177.2" y="157.5">GND</text>
<text x="157.8" y="183">TPS62821DLC</text>
<text x="161.2" y="180.6">U1001</text>
<text x="188" y="185.7">L1003</text>
<text x="156.6" y="191.1">VIN</text>
<text x="168.2" y="191.1">SW</text>
<text x="185.9" y="188">INDUCTOR</text>
<text x="123.5" y="196.4">C1003</text>
<text x="140.9" y="196.1">R1008</text>
<text x="156.6" y="193.7">EN</text>
<text x="168.7" y="197.5">FB</text>
<text x="206" y="195.1">C1007</text>
<text x="206.2" y="197.4">100 pF</text>
<text x="212" y="197.3">R</text>
<text x="212.5" y="195">R1014</text>
<text x="123.4" y="198.7">1 uF</text>
<text x="142.9" y="198.4">R</text>
<text x="156.6" y="201.3">PG</text>
<text x="227" y="202.7">C1009</text>
<text x="156.6" y="208.9">NC</text>
<text x="165.9" y="205.1">AGND</text>
<text x="166" y="207.6">PGND</text>
<text x="212" y="207.4">R</text>
<text x="212.5" y="205.1">R1015</text>
<text x="227" y="205">10 uF</text>
<text x="118.2" y="212.7">GND</text>
<text x="176" y="215.3">GND</text>
<text x="208.4" y="219.7">GND</text>
</g>
<g font-size="1.8">
<text x="41.3" y="53.1">V_BAT</text>
<text x="92.7" y="53.1">3V3_BOOST_VIN</text>
<text x="267.3" y="50.5">3V3_BOOST_VOUT</text>
<text x="41.3" y="60.1">V_ALT</text>
<text x="41.3" y="67.7">V_USB</text>
<text x="74.3" y="123.6">5V_BOOST_VIN</text>
<text x="222.9" y="121">5V_BOOST_VOUT</text>
<text x="19" y="136.9">V_USB</text>
<text x="19" y="143.3">V_ALT</text>
<text x="19" y="152.1">V_BAT</text>
<text x="95.9" y="190.2">5V_BOOST_VOUT</text>
<text x="236.2" y="190.2">3V3_BUCK_VOUT</text>
</g>
<g font-size="1.8" fill="#0000c2">
<text x="149.2" y="104.9">Optional pull up resistor</text>
<text x="149.2" y="106.9">to change to default on</text>
<text x="149.2" y="109">behavior</text>
</g>
<text font-size="1.8" fill="#848400" x="140.8" y="131.4">5V_EN</text>
<text font-size="1.8" fill="#840084" x="30" y="141.3" transform="rotate(-90 30 141.3)">-P</text>
<g font-size="1.1" fill="#008484">
<text x="122.9" y="49.3">1</text>
<text x="134.3" y="49.3">2</text>
<text x="128" y="119.8">1</text>
<text x="139.4" y="119.8">2</text>
<text x="184.5" y="190.3">1</text>
<text x="195.9" y="190.3">2</text>
</g>
</svg>
